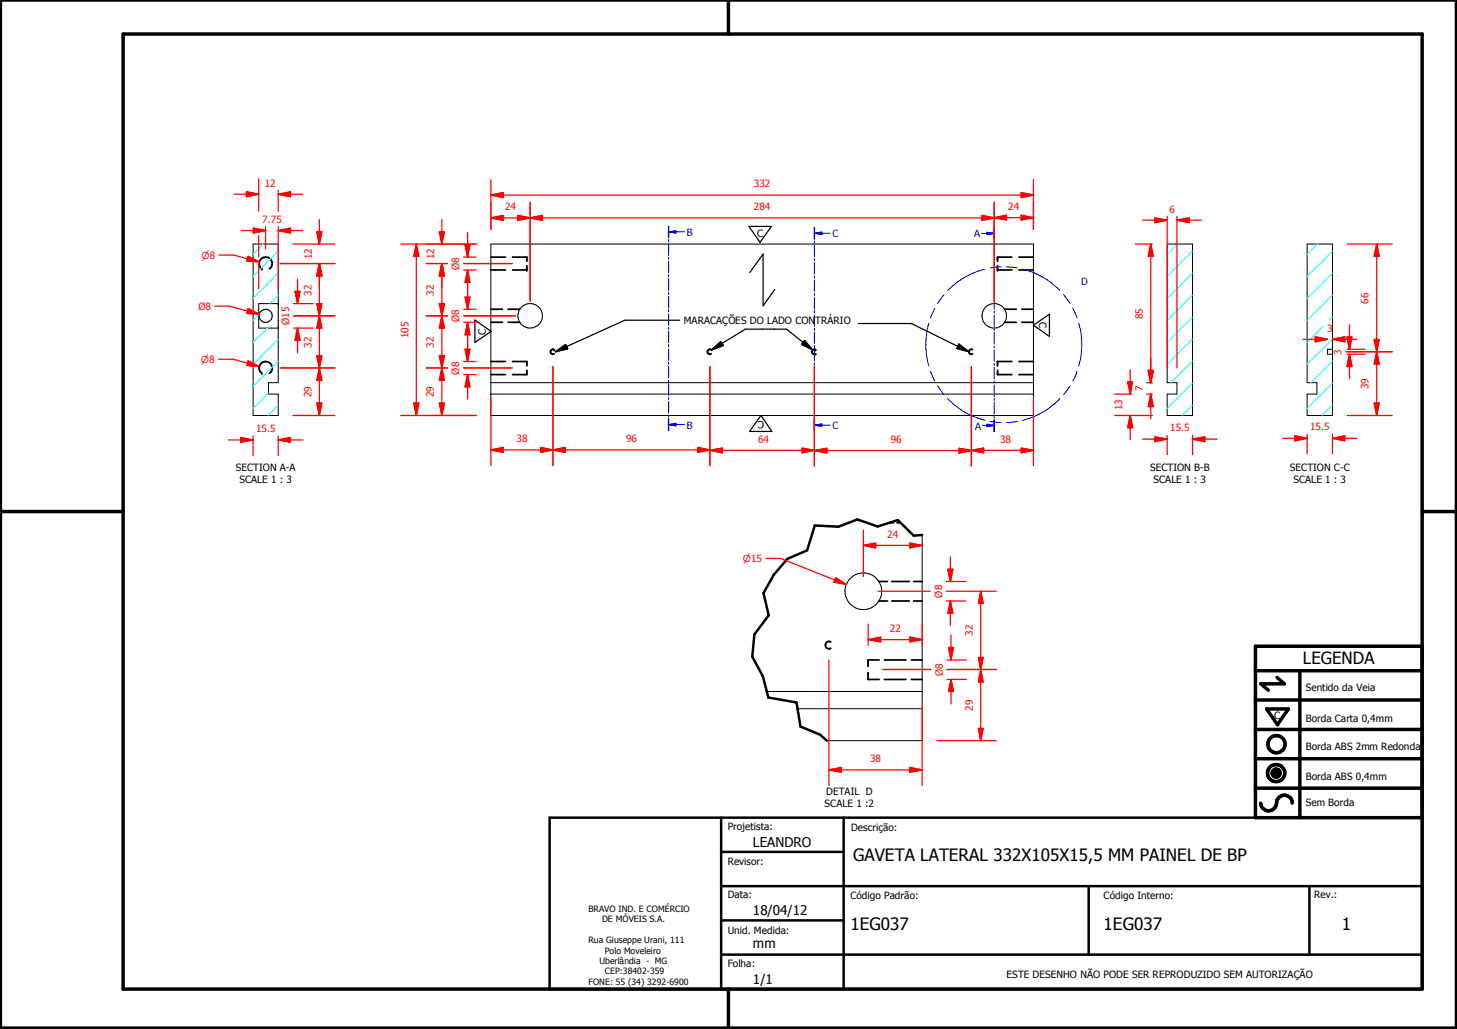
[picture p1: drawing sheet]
<svg xmlns="http://www.w3.org/2000/svg" width="297mm" height="210mm" viewBox="0 0 297 210" stroke-linecap="round" stroke-linejoin="round" font-family="sans-serif">
<g fill="none" stroke="#000" stroke-width=".35">
<path d="M53.4 54.8a1.31 1.31 0 0 1-.2-1.9 1.31 1.31 0 0 1 1.9 0 1.31 1.31 0 0 1-.2 1.9M100.1 52.5h2.9M100.1 55.1h2.9M104.5 52.5h2.9v.8M107.4 54.2v.9h-2.9M203.4 54.2v.9h2.9M206.3 52.5h-2.9v.8M207.7 52.5h3M207.7 55.1h3M53.4 76.2a1.33 1.33 0 0 1-.2-2 1.33 1.33 0 0 1 2 0 1.33 1.33 0 0 1-.3 2M100.1 73.7h2.9M100.1 76.4h2.9"/>
<path d="M100.1 63.1h2.3M100.1 65.7h2.3M103.6 63.1h2.4M103.6 65.7h2.4M104.5 73.7h2.9v.9M107.4 75.5v.9h-2.9M113 71.3a.5 .5 0 0 0-.8 .5 .5 .5 0 0 0 .8 .4M145 71.3l-.4-.1-.4 .4 .2 .5 .2 .2 .4-.1M166.3 71.3l-.4-.1-.3 .4v.5l.3 .2 .4-.1M198.3 71.3a.5 .5 0 0 0-.8 .5 .5 .5 0 0 0 .8 .4M203.4 75.5v.9h2.9M204.8 63.1h2.4"/>
<path d="M204.8 65.7h2.4M206.3 73.7h-2.9v.9M207.7 73.7h3M207.7 76.4h3M208.3 63.1h2.4M208.3 65.7h2.4M179.2 118.6h1.7M181.4 106.6h.8M181.8 118.6h3.6M182.9 106.6h.7M186.3 118.6h1.7M169.4 130.9a.75 .75 0 0 0-1.1 .7 .75 .75 0 0 0 1.1 .6"/>
<path d="M177 137.2v1.4h2.2M179.2 122.6h1.7M179.2 134.6h-2.2v1.3M180.3 134.6h4.4M180.3 138.6h4.4M181.8 122.6h3.6M185.8 134.6h2.2M185.8 138.6h2.2M186.3 122.6h1.7"/>
</g>
<g fill="#000">
<circle cx="53.4" cy="54.8" r=".18"/>
<circle cx="107.4" cy="55.1" r=".18"/>
<circle cx="203.4" cy="55.1" r=".18"/>
<circle cx="53.4" cy="76.2" r=".18"/>
<circle cx="113" cy="71.3" r=".18"/>
<circle cx="166.3" cy="71.3" r=".18"/>
<circle cx="166.3" cy="72.2" r=".18"/>
<circle cx="177" cy="134.6" r=".18"/>
<circle cx="177" cy="137.2" r=".18"/>
</g>
<g fill="none" stroke="#000" stroke-width=".2">
<path d="M51.6 49.8h5.1v28.3h-2v2.3h2v4.4h-5.1zM100.1 49.8h110.6v35h-110.6zM238 49.8h5.1v35h-5.1v-4.4h1.9v-2.3h-1.9zM266.5 49.8h5.1v35h-5.1v-4.4h2v-2.3h-2zM56.7 61.9h.1M56.7 61.9h-4v5h4M100.1 78.1h110.6M271.6 71.2h-1v1.1h1M100.1 80.4h110.6M188 109.1v42h-19.4M156.3 141.1h31.7M162.6 144.6h25.4"/>
<path d="M259.4 157.6l1.6 .1zM259.4 157.7l1.6 .1zM259.4 157.8h1.6zM259.4 157.8l1.5 .1zM259.4 157.9h1.5zM259.4 157.5l1.6 .1zM259.4 157.9l1.5 .1zM259.4 158h1.5zM259.4 158l1.5 .1zM259.4 157.4l1.5 .1zM259.4 157.4h1.5zM259.5 158.1h1.4z"/>
<path d="M259.5 158.1l1.3 .1zM259.5 158.2h1.3zM259.5 157.3l1.4 .1zM259.5 157.2l1.4 .1zM259.5 157.2h1.3zM259.5 158.2l1.2 .1zM259.6 158.3h1.1zM259.6 158.3h1zM259.6 157.1l1.2 .1h-1.3zM259.6 157.1l1.2 .1zM259.7 158.3h.9zM259.7 158.3l.9 .1z"/>
<path d="M259.7 157.1h1zM259.8 158.4h.8zM259.8 158.4l.7 .1zM259.8 157l.8 .1h-.9zM259.8 157l.8 .1zM259.8 157h.8zM259.8 158.5h.7zM259.8 158.5h.6zM259.8 157h.7zM259.9 158.5h.5zM259.9 158.5h.4zM259.9 156.9l.6 .1z"/>
<path d="M259.9 156.9h.5zM260 158.5h.3zM260 156.9h.4zM260 156.9h.3zM260.1 158.5h.2zM260.1 156.9h.2z"/>
<circle cx="54.2" cy="64.4" r="1.34"/>
<circle cx="108.1" cy="64.4" r="2.5"/>
<circle cx="202.7" cy="64.4" r="2.49"/>
<circle cx="176" cy="120.6" r="3.7"/>
</g>
<path d="M188 109.1l-1.7 .2-3.3-3.2-4.1 1.3-4.1-1.4-3.9 1.4-4.8-.2-1.6 5.1-4 1.7-2.7 3.2-2.1 3.8 1 4.5-2.9 3.9-.4 4.5 2.1 4.1 1.1 4.3 5.8 1 .8 4.9 4 1.7 1.4 1.2M112.1 166.8h177.8v35h-177.8zM147 173.8h25M147 166.8v35M172 166.8v35M147 194.7h142.9M147 180.8h142.9M147 187.7h25M222 180.8v13.9M267 180.8v13.9" fill="none" stroke="#000" stroke-width=".51"/>
<g fill="#000">
<path d="M259.4 157.5l1.6 .1zM259.4 157.4l1.5 .1zM259.4 157.4h1.5zM259.5 157.3l1.4 .1zM259.5 157.2l1.4 .1zM259.5 157.2h1.3zM259.6 157.1l1.2 .1h-1.3zM259.6 157.1l1.2 .1zM259.7 157.1h1zM259.8 157l.8 .1h-.9zM259.8 157l.8 .1zM259.8 157h.8z"/>
<path d="M259.8 157h.7zM259.9 156.9l.6 .1zM259.9 156.9h.5zM260 156.9h.4zM260 156.9h.3zM260.1 156.9h.2zM260 158.5h.3zM260.1 158.5h.2zM259.9 158.5h.4zM259.8 158.5h.6zM259.9 158.5h.5zM259.8 158.4l.7 .1z"/>
<path d="M259.8 158.5h.7zM259.7 158.3l.9 .1zM259.8 158.4h.8zM259.6 158.3h1zM259.7 158.3h.9zM259.5 158.2l1.2 .1zM259.6 158.3h1.1zM259.5 158.2h1.3zM259.5 158.1l1.3 .1zM259.4 158l1.5 .1zM259.5 158.1h1.4zM259.4 157.9l1.5 .1z"/>
<path d="M259.4 158h1.5zM259.4 157.8l1.5 .1zM259.4 157.9h1.5zM259.4 157.6l1.6 .1zM259.4 157.7l1.6 .1zM259.4 157.8h1.6z"/>
</g>
<g fill="none" stroke="#000" stroke-width=".71">
<path d="M.1 0h296.8v209.7h-296.8zM25.1 6.9h264.8v194.9h-264.8zM148.5 0v6.9M.1 104.4h25M289.9 104.4h7M255.9 136.8h34M260.3 138.2l1.5 1.3h-4.8l1.6 1.3M265 136.8v30M289.9 131.8h-34v35h34M255.9 154.8h34M255.9 148.8h34M255.9 142.8h34"/>
<path d="M258.2 144.6h4.5l-2.3 3.2zM255.9 160.8h34M257 163.8a1.64 1.64 0 0 0 1.8 1.6 1.64 1.64 0 0 0 1.5-1.9 1.6 1.6 0 0 1 1.7-1.3 1.6 1.6 0 0 1 1.4 1.6M148.5 201.8v7.9"/>
<circle cx="260.2" cy="157.7" r=".81"/>
<circle cx="260.2" cy="157.7" r="1.76"/>
<circle cx="260.2" cy="151.8" r="1.75"/>
</g>
<g fill="none" stroke="#00f" stroke-width=".2">
<path d="M201.2 47.6h1.5M202.7 46.4v2.4M202.7 49.2v.4M202.7 50v2.4M202.7 52.7v.5M202.7 53.6v2.3M202.7 56.3v.4M202.7 57.1v2.4M202.7 59.9v.4M202.7 60.7v2.4M202.7 63.5v.4M202.7 64.3v2.3"/>
<path d="M202.7 67v.4M202.7 67.8v2.4M202.7 70.6v.4M202.7 71.4v2.3M202.7 74.1v.4M202.7 74.9v2.4M202.7 77.7v.4M202.7 78.5v2.4M202.7 81.3v.4M202.7 82.1v2.4M202.7 84.8v.5M202.7 85.6v2.4"/>
</g>
<path d="M202.7 46.4v2.4M202.7 85.6v2.4" fill="none" stroke="#00f" stroke-width=".3"/>
<path d="M201.2 47.4l1.5 .2-1.5 .2z" fill="#00f"/>
<path d="M200.1 47.6h1.1M201.2 47.4l1.5 .2-1.5 .2zM201.2 86.8h1.5" fill="none" stroke="#00f" stroke-width=".2"/>
<path d="M201.2 86.5l1.5 .3-1.5 .2z" fill="#00f"/>
<g fill="none" stroke="#00f" stroke-width=".2">
<path d="M136.3 46.1v2.4M136.3 48.9v.4M136.3 49.7v2.4M136.3 52.5v.4M136.3 53.3v2.4M136.3 56v.5M136.3 56.9v2.3M136.3 59.6v.4M136.3 47.3h1.5M136.3 60.4v2.4M136.3 63.2v.4M136.3 64v2.4"/>
<path d="M136.3 66.8v.4M136.3 67.6v2.3M136.3 70.3v.5M136.3 71.2v2.3M136.3 73.9v.5M136.3 74.7v2.4M136.3 77.5v.4M136.3 78.3v2.4M136.3 81.1v.4M136.3 81.9v2.3M136.3 84.6v.5M136.3 85.5v2.3"/>
<path d="M200.3 86.8h.9M201.2 86.5l1.5 .3-1.5 .2z"/>
</g>
<path d="M53.7 49.8l-2.1 2.1M56.7 55.7l-5.1 5.2M56.7 51.2l-5.1 5.2M52.7 64.2l-1.1 1.2M54.5 66.9l-2.9 2.9M56.7 73.7l-5.1 5.1M56.7 69.2l-5.1 5.1M56.7 60.2l-1.7 1.7M54.7 80.1l-3.1 3.2M56.7 82.6l-2.1 2.2" fill="none" stroke="#0ff" stroke-width=".2"/>
<path d="M136.3 46.1v2.4M136.3 85.4v2.4" fill="none" stroke="#00f" stroke-width=".3"/>
<path d="M136.3 47.3l1.5-.2v.4z" fill="#00f"/>
<path d="M136.3 47.3l1.5-.2v.4zM137.8 47.3h1.7M136.3 86.6h1.5" fill="none" stroke="#00f" stroke-width=".2"/>
<path d="M136.3 86.6l1.5-.2v.5z" fill="#00f"/>
<g fill="none" stroke="#00f" stroke-width=".2">
<path d="M166 46.4v2.4M166 49.1v.5M166 50v2.4M166 52.7v.5M166 53.6v2.3M166 56.3v.4M166 57.1v2.4M166 59.9v.4M166 47.6h1.6M200.8 54.9a15.7 15.7 0 0 0-7.6 4.4M204.1 54.4l-2.2 .3M205.2 54.4l2.2 .3"/>
<path d="M208.5 54.9a15.5 15.5 0 0 1 7.6 4.4M166 60.7v2.3M166 63.4v.4M166 64.2v2.3M166 66.9v.5M166 67.8v2.3M166 70.5v.5M166 71.3v2.4M166 74v.5M166 74.9v2.4M166 77.6v.5M166 78.4v2.4"/>
<path d="M189.4 65.9a14.8 14.8 0 0 0 0 8.8M189.7 75.7l.9 2.1M190.6 62.9l-.9 2M191.2 78.7l1.3 1.8M192.5 60.1l-1.3 1.8M216.8 60.1l1.3 1.8M218.1 78.7l-1.3 1.8M218.7 62.9l.9 2M219.6 75.7l-.9 2.1M219.9 65.9a15.4 15.4 0 0 1 0 8.8M136.3 86.6l1.5-.2v.5zM137.8 86.6h1.7"/>
<path d="M166 81.2v.4M166 82v2.4M166 84.8v.4M166 85.6v2.3M193.2 81.3a15.3 15.3 0 0 0 7.6 4.4M201.9 86l2.2 .2M207.4 86l-2.2 .2M216.1 81.3a15.4 15.4 0 0 1-7.6 4.4"/>
</g>
<path d="M240.1 49.8l-2.1 2.1M243.1 55.7l-5.1 5.2M243.1 51.2l-5.1 5.2M243.1 78.1l-5.1 5.2M243.1 73.7l-4.4 4.4M243.1 69.2l-5.1 5.1M243.1 64.7l-5.1 5.1M243.1 60.2l-5.1 5.2M243.1 82.6l-2.1 2.2" fill="none" stroke="#0ff" stroke-width=".2"/>
<path d="M166 46.4v2.4M166 85.5v2.4" fill="none" stroke="#00f" stroke-width=".3"/>
<path d="M166 47.6l1.6-.3v.5z" fill="#00f"/>
<path d="M166 47.6l1.6-.3v.5zM167.6 47.6h1.6M166 86.7h1.6" fill="none" stroke="#00f" stroke-width=".2"/>
<path d="M166 86.7l1.6-.2v.5z" fill="#00f"/>
<path d="M166 86.7l1.6-.2v.5zM167.6 86.7h1.6" fill="none" stroke="#00f" stroke-width=".2"/>
<path d="M268.6 49.8l-2.1 2.1M271.6 55.7l-5.1 5.2M271.6 51.2l-5.1 5.2M269.8 66.5l-3.3 3.3M271.6 78.1l-5.1 5.2M271.6 73.7l-4.4 4.4M271.6 69.2l-5.1 5.1M271.6 60.2l-5.1 5.2M271.6 64.7l-.5 .6M271.6 82.6l-2.1 2.2" fill="none" stroke="#0ff" stroke-width=".2"/>
<path d="M152.7 46.2h4.6l-2.4 3.2zM152.9 55.6l2.7-3.8v10.6l2.3-3.3M96.8 65.3l3.3 2.3-3.3 2.2zM113.2 71.8l2.1-1.5 .4 .9zM138.6 65.3h-11.2l-14.2 6.5M145.1 71.4l1.8-1.7 .6 .8zM145.1 71.4l6.8-4.3h8.5l5.3 4.3M164 69.5l1.7 1.9-2.3-1.2zM175 66h10.8l11.7 5.8M195.5 70.2l2 1.6-2.4-.7zM210.7 66.3l3.2-2.2v4.5zM155.1 84.8l2.2 3.2h-4.5z" fill="none" stroke="#000" stroke-width=".25"/>
<path d="M113.2 71.8l2.1-1.5 .4 .9zM145.1 71.4l1.8-1.7 .6 .8zM164 69.5l1.7 1.9-2.3-1.2zM195.5 70.2l2 1.6-2.4-.7z" fill="#000"/>
<path d="M100.1 44.4h2.5" fill="none" stroke="#f00" stroke-width=".25"/>
<path d="M100.1 44.4l2.5-.5v1.1z" fill="#f00"/>
<path d="M100.1 44.4l2.5-.5v1.1zM105.6 44.4h2.5" fill="none" stroke="#f00" stroke-width=".25"/>
<path d="M105.6 43.9l2.5 .5-2.5 .6z" fill="#f00"/>
<path d="M100.1 41.3v5.5M102.6 44.4h3M105.6 43.9l2.5 .5-2.5 .6zM108.1 44.4h2.5M108.1 41.3v20.1" fill="none" stroke="#f00" stroke-width=".25"/>
<path d="M108.1 44.4l2.5-.5v1.1z" fill="#f00"/>
<path d="M108.1 44.4l2.5-.5v1.1zM200.2 44.4h2.5" fill="none" stroke="#f00" stroke-width=".25"/>
<path d="M200.2 43.9l2.5 .5-2.5 .6z" fill="#f00"/>
<path d="M108.1 41.3v20.1M110.6 44.4h89.6M200.2 43.9l2.5 .5-2.5 .6zM202.7 41.3v20.1M202.7 44.4h2.5" fill="none" stroke="#f00" stroke-width=".25"/>
<path d="M202.7 44.4l2.5-.5v1z" fill="#f00"/>
<path d="M202.7 44.4l2.5-.5v1zM208.2 44.4h2.5" fill="none" stroke="#f00" stroke-width=".25"/>
<path d="M208.2 43.9l2.5 .5-2.5 .5z" fill="#f00"/>
<path d="M100.1 39.8h2.5M202.7 41.2v20.2M205.2 44.4h3M208.2 43.9l2.5 .5-2.5 .5zM210.7 41.2v5.6" fill="none" stroke="#f00" stroke-width=".25"/>
<path d="M100.1 39.8l2.5-.5v1z" fill="#f00"/>
<path d="M100.1 39.8l2.5-.5v1zM208.2 39.8h2.5" fill="none" stroke="#f00" stroke-width=".25"/>
<path d="M208.2 39.3l2.5 .5-2.5 .5z" fill="#f00"/>
<path d="M100.1 36.6v10.2M102.6 39.8h105.6M208.2 39.3l2.5 .5-2.5 .5zM210.7 36.6v10.2M95.3 50v2.5" fill="none" stroke="#f00" stroke-width=".25"/>
<path d="M94.8 50h1l-.5 2.5z" fill="#f00"/>
<path d="M94.8 50h1l-.5 2.5zM95.3 55.1v2.5" fill="none" stroke="#f00" stroke-width=".25"/>
<path d="M95.3 55.1l.5 2.5h-1z" fill="#f00"/>
<path d="M94.5 55.1h2.6M94.5 52.5h2.6M95.3 55.1l.5 2.5h-1zM95.3 47.5v2.5M95.3 57.6v2.5M95.3 60.6v2.5" fill="none" stroke="#f00" stroke-width=".25"/>
<path d="M94.8 60.6h1l-.5 2.5z" fill="#f00"/>
<path d="M94.8 60.6h1l-.5 2.5zM95.3 65.7v2.6" fill="none" stroke="#f00" stroke-width=".25"/>
<path d="M95.3 65.7l.5 2.6h-1z" fill="#f00"/>
<path d="M95.3 58.1v2.5M94.5 65.7h2.6M94.5 63.1h2.6M95.3 65.7l.5 2.6h-1zM95.3 68.3v2.4M95.3 71.2v2.5" fill="none" stroke="#f00" stroke-width=".25"/>
<path d="M94.8 71.2h1l-.5 2.5z" fill="#f00"/>
<path d="M94.8 71.2h1l-.5 2.5zM95.3 76.4v2.5" fill="none" stroke="#f00" stroke-width=".25"/>
<path d="M95.3 76.4l.5 2.5h-1z" fill="#f00"/>
<path d="M94.5 76.4h2.6M94.5 73.7h2.6M95.3 76.4l.5 2.5h-1zM95.3 68.7v2.5M95.3 78.9v2.5M100.1 91.8h2.5" fill="none" stroke="#f00" stroke-width=".25"/>
<path d="M100.1 91.8l2.5-.5v1z" fill="#f00"/>
<path d="M100.1 91.8l2.5-.5v1zM110.2 91.8h2.5" fill="none" stroke="#f00" stroke-width=".25"/>
<path d="M110.2 91.3l2.5 .5-2.5 .5z" fill="#f00"/>
<path d="M112.7 74.8v20.2M100.1 81.1v13.9M102.6 91.8h7.6M110.2 91.3l2.5 .5-2.5 .5zM112.7 91.8h2.5" fill="none" stroke="#f00" stroke-width=".25"/>
<path d="M112.7 91.8l2.5-.5v1z" fill="#f00"/>
<path d="M112.7 91.8l2.5-.5v1zM142.2 91.8h2.5" fill="none" stroke="#f00" stroke-width=".25"/>
<path d="M142.2 91.3l2.5 .5-2.5 .5z" fill="#f00"/>
<path d="M112.7 74.8v20.2M144.7 74.8v20.2M115.2 91.8h27M142.2 91.3l2.5 .5-2.5 .5zM144.7 91.9h2.5" fill="none" stroke="#f00" stroke-width=".25"/>
<path d="M144.7 91.9l2.5-.5v1z" fill="#f00"/>
<path d="M144.7 91.9l2.5-.5v1zM163.5 91.9h2.5" fill="none" stroke="#f00" stroke-width=".25"/>
<path d="M163.5 91.4l2.5 .5-2.5 .5z" fill="#f00"/>
<path d="M144.7 74.8v20.2M166 74.8v20.2M147.2 91.9h16.3M163.5 91.4l2.5 .5-2.5 .5zM166 91.9h2.6" fill="none" stroke="#f00" stroke-width=".25"/>
<path d="M166 91.9l2.6-.5v1z" fill="#f00"/>
<path d="M166 91.9l2.6-.5v1zM195.5 91.9h2.5" fill="none" stroke="#f00" stroke-width=".25"/>
<path d="M195.5 91.4l2.5 .5-2.5 .5z" fill="#f00"/>
<path d="M166 74.8v20.3M198 74.8v20.3M168.6 91.9h26.9M195.5 91.4l2.5 .5-2.5 .5zM198 91.9h2.5" fill="none" stroke="#f00" stroke-width=".25"/>
<path d="M198 91.9l2.5-.5v1z" fill="#f00"/>
<path d="M198 91.9l2.5-.5v1zM208.2 91.9h2.5" fill="none" stroke="#f00" stroke-width=".25"/>
<path d="M208.2 91.4l2.5 .5-2.5 .5z" fill="#f00"/>
<path d="M90.1 47.3v2.5M198 74.8v20.2M200.5 91.9h7.7M208.2 91.4l2.5 .5-2.5 .5zM210.7 81.1v13.9" fill="none" stroke="#f00" stroke-width=".25"/>
<path d="M89.6 47.3h1l-.5 2.5z" fill="#f00"/>
<path d="M89.6 47.3h1l-.5 2.5zM90.1 53.8v2.5" fill="none" stroke="#f00" stroke-width=".25"/>
<path d="M90.1 53.8l.5 2.5h-1z" fill="#f00"/>
<path d="M86.9 49.8h10.2M86.9 53.8h4.3M90.1 53.8l.5 2.5h-1zM90.1 44.8v2.5M90.1 53.8v5M94.5 53.8h9.9" fill="none" stroke="#f00" stroke-width=".25"/>
<path d="M90.1 53.8l.5 2.5h-1z" fill="#f00"/>
<path d="M90.1 53.8l.5 2.5h-1zM90.1 61.9v2.5" fill="none" stroke="#f00" stroke-width=".25"/>
<path d="M89.6 61.9h1l-.5 2.5z" fill="#f00"/>
<path d="M86.9 53.8h4.3M90.1 56.3v5.6M94.5 53.8h9.9M86.9 64.4h4.3M89.6 61.9h1l-.5 2.5zM90.1 64.4v2.5M94.5 64.4h10.6" fill="none" stroke="#f00" stroke-width=".25"/>
<path d="M90.1 64.4l.5 2.5h-1z" fill="#f00"/>
<path d="M90.1 64.4l.5 2.5h-1zM90.1 72.6v2.5" fill="none" stroke="#f00" stroke-width=".25"/>
<path d="M89.6 72.6h1l-.5 2.5z" fill="#f00"/>
<path d="M86.9 75.1h4.3M86.9 64.4h4.3M89.6 72.6h1l-.5 2.5zM90.1 66.9v5.7M90.1 75.1v2.5M94.5 75.1h9.9M94.5 64.4h10.6" fill="none" stroke="#f00" stroke-width=".25"/>
<path d="M90.1 75.1l.5 2.5h-1z" fill="#f00"/>
<path d="M90.1 75.1l.5 2.5h-1zM90.1 82.2v2.6" fill="none" stroke="#f00" stroke-width=".25"/>
<path d="M89.6 82.2h1l-.5 2.6z" fill="#f00"/>
<path d="M84.9 49.8v2.5M86.9 75.1h4.3M90.1 77.6v4.6M94.5 75.1h9.9M86.9 84.8h10.2M89.6 82.2h1l-.5 2.6z" fill="none" stroke="#f00" stroke-width=".25"/>
<path d="M84.9 49.8l.5 2.5h-1z" fill="#f00"/>
<path d="M84.9 49.8l.5 2.5h-1zM84.9 82.2v2.6" fill="none" stroke="#f00" stroke-width=".25"/>
<path d="M84.4 82.2h1l-.5 2.6z" fill="#f00"/>
<path d="M60.7 59.4v2.5M81.7 49.8h15.4M84.9 52.3v29.9M81.7 84.8h15.4M84.4 82.2h1l-.5 2.6z" fill="none" stroke="#f00" stroke-width=".25"/>
<path d="M60.2 59.4h1l-.5 2.5z" fill="#f00"/>
<path d="M60.2 59.4h1l-.5 2.5zM60.7 66.9v2.5" fill="none" stroke="#f00" stroke-width=".25"/>
<path d="M60.7 66.9l.5 2.5h-1z" fill="#f00"/>
<path d="M60.7 56.9v2.5M50.5 63.5l2.4 .6M59.9 61.9h3.9M59.9 66.9h3.9M60.7 66.9l.5 2.5h-1zM60.7 69.4v2.5" fill="none" stroke="#f00" stroke-width=".25"/>
<path d="M50.6 62.9l2.3 1.2-2.6-.2z" fill="#f00"/>
<path d="M50.5 52.8l2.4 .6M43.8 62.4h3l3.7 1.1M50.6 62.9l2.3 1.2-2.6-.2z" fill="none" stroke="#f00" stroke-width=".25"/>
<path d="M50.6 52.3l2.3 1.1-2.6-.1z" fill="#f00"/>
<path d="M44.6 52h3l2.9 .8M50.6 52.3l2.3 1.1-2.6-.1zM50.5 74.1l2.4 .7" fill="none" stroke="#f00" stroke-width=".25"/>
<path d="M50.6 73.6l2.3 1.2-2.6-.3z" fill="#f00"/>
<path d="M44.5 73.3h3l3 .8M50.6 73.6l2.3 1.2-2.6-.3zM49.1 89.7h2.5" fill="none" stroke="#f00" stroke-width=".25"/>
<path d="M49.1 89.2l2.5 .5-2.5 .5z" fill="#f00"/>
<path d="M49.1 89.2l2.5 .5-2.5 .5zM56.7 89.7h2.5" fill="none" stroke="#f00" stroke-width=".25"/>
<path d="M56.7 89.7l2.5-.5v1z" fill="#f00"/>
<path d="M65.1 47.3v2.5M46.6 89.7h2.5M51.6 88.9v4M56.7 89.7l2.5-.5v1zM56.7 88.9v4M59.2 89.7h2.6" fill="none" stroke="#f00" stroke-width=".25"/>
<path d="M64.6 47.3h1l-.5 2.5z" fill="#f00"/>
<path d="M64.6 47.3h1l-.5 2.5zM65.1 53.8v2.5" fill="none" stroke="#f00" stroke-width=".25"/>
<path d="M65.1 53.8l.5 2.5h-1z" fill="#f00"/>
<path d="M57.1 53.8h11.2M59.7 49.8h8.6M65.1 53.8l.5 2.5h-1zM65.1 44.8v2.5M65.1 53.8v5" fill="none" stroke="#f00" stroke-width=".25"/>
<path d="M65.1 53.8l.5 2.5h-1z" fill="#f00"/>
<path d="M65.1 53.8l.5 2.5h-1zM65.1 61.9v2.5" fill="none" stroke="#f00" stroke-width=".25"/>
<path d="M64.6 61.9h1l-.5 2.5z" fill="#f00"/>
<path d="M57.1 53.8h11.2M65.1 56.3v5.6M59.9 64.4h8.4M64.6 61.9h1l-.5 2.5zM65.1 64.4v2.5" fill="none" stroke="#f00" stroke-width=".25"/>
<path d="M65.1 64.4l.5 2.5h-1z" fill="#f00"/>
<path d="M65.1 64.4l.5 2.5h-1zM65.1 72.6v2.5" fill="none" stroke="#f00" stroke-width=".25"/>
<path d="M64.6 72.6h1l-.5 2.5z" fill="#f00"/>
<path d="M57.1 75.1h11.2M59.9 64.4h8.4M64.6 72.6h1l-.5 2.5zM65.1 66.9v5.7M65.1 75.1v2.5" fill="none" stroke="#f00" stroke-width=".25"/>
<path d="M65.1 75.1l.5 2.5h-1z" fill="#f00"/>
<path d="M65.1 75.1l.5 2.5h-1zM65.1 82.2v2.6" fill="none" stroke="#f00" stroke-width=".25"/>
<path d="M64.6 82.2h1l-.5 2.6z" fill="#f00"/>
<path d="M50.2 39.6h2.5M57.1 75.1h11.2M65.1 77.6v4.6M59.7 84.8h8.6M64.6 82.2h1l-.5 2.6z" fill="none" stroke="#f00" stroke-width=".25"/>
<path d="M50.2 39.1l2.5 .5-2.5 .5z" fill="#f00"/>
<path d="M50.2 39.1l2.5 .5-2.5 .5zM56.7 39.6h2.5" fill="none" stroke="#f00" stroke-width=".25"/>
<path d="M56.7 39.6l2.5-.5v1z" fill="#f00"/>
<path d="M47.7 39.6h2.5M52.7 36.4v6.7M56.7 39.6l2.5-.5v1zM56.7 38.8v4.3M59.2 39.6h2.6M51.6 47h2.5M52.7 48v4.4M52.7 53.5v5.4M56.7 46.2v12.7" fill="none" stroke="#f00" stroke-width=".25"/>
<path d="M51.6 46.5l2.5 .5-2.5 .5z" fill="#f00"/>
<path d="M51.6 46.5l2.5 .5-2.5 .5zM56.7 47h2.5" fill="none" stroke="#f00" stroke-width=".25"/>
<path d="M56.7 47l2.5-.5v1z" fill="#f00"/>
<path d="M49.2 47h2.4M54.1 46.2v4.6M56.7 47l2.5-.5v1zM59.2 47h2.6M234.6 80.4v2.5" fill="none" stroke="#f00" stroke-width=".25"/>
<path d="M234.6 80.4l.5 2.5h-1z" fill="#f00"/>
<path d="M234.6 75.6v2.5M234.6 80.4l.5 2.5h-1z" fill="none" stroke="#f00" stroke-width=".25"/>
<path d="M234.1 75.6h1l-.5 2.5z" fill="#f00"/>
<path d="M234.6 49.8v2.5M234.1 75.6h1l-.5 2.5zM234.6 73.1v2.5M234.6 82.9v2.5" fill="none" stroke="#f00" stroke-width=".25"/>
<path d="M234.6 49.8l.5 2.5h-1z" fill="#f00"/>
<path d="M234.6 49.8l.5 2.5h-1zM234.6 75.6v2.5" fill="none" stroke="#f00" stroke-width=".25"/>
<path d="M234.1 75.6h1l-.5 2.5z" fill="#f00"/>
<path d="M231.4 49.8h3.5M234.6 52.3v23.3M230.4 77.9v2.5M233.8 78.1h1.1M234.1 75.6h1l-.5 2.5z" fill="none" stroke="#f00" stroke-width=".25"/>
<path d="M229.9 77.9h1l-.5 2.5z" fill="#f00"/>
<path d="M229.9 77.9h1l-.5 2.5zM229.9 77.9l.5 2.5M230.4 84.8v2.4" fill="none" stroke="#f00" stroke-width=".25"/>
<path d="M230.4 84.8l.5 2.4h-1z" fill="#f00"/>
<path d="M235.5 44.9h2.5M229.9 77.9h.8M230.4 75.4v2.5M230.7 79l-.3 1.4M227.2 84.8h7.7M227.2 80.4h3.5M230.4 84.8l.5 2.4h-1zM230.4 87.2v2.5M233.8 80.4h1.1" fill="none" stroke="#f00" stroke-width=".25"/>
<path d="M235.5 44.4l2.5 .5-2.5 .5z" fill="#f00"/>
<path d="M235.5 44.4l2.5 .5-2.5 .5zM239.9 44.9h2.5" fill="none" stroke="#f00" stroke-width=".25"/>
<path d="M239.9 44.9l2.5-.5v1z" fill="#f00"/>
<path d="M233 44.9h2.5M238 44.1v31M239.9 44.9l2.5-.5v1zM239.9 44.1v31M242.4 44.9h2.5M235.5 89.6h2.5" fill="none" stroke="#f00" stroke-width=".25"/>
<path d="M235.5 89.1l2.5 .5-2.5 .5z" fill="#f00"/>
<path d="M235.5 89.1l2.5 .5-2.5 .5zM243.1 89.6h2.5" fill="none" stroke="#f00" stroke-width=".25"/>
<path d="M243.1 89.6l2.5-.5v1z" fill="#f00"/>
<path d="M233 89.6h2.5M238 88.8v4M243.1 89.6l2.5-.5v1zM243.1 88.8v4M245.6 89.6h2.5M185.5 157.1h2.5" fill="none" stroke="#f00" stroke-width=".25"/>
<path d="M185.5 156.5l2.5 .6-2.5 .4z" fill="#f00"/>
<path d="M169 157.1h2.5M185.5 156.5l2.5 .6-2.5 .4z" fill="none" stroke="#f00" stroke-width=".25"/>
<path d="M169 157.1l2.5-.6v1z" fill="#f00"/>
<path d="M169 134.6v25.6M177 130.5h2.5M169 157.1l2.5-.6v1zM171.5 157.1h14M188 144.1v16.1" fill="none" stroke="#f00" stroke-width=".25"/>
<path d="M177 130.5l2.5-.5v.9z" fill="#f00"/>
<path d="M177 130.5l2.5-.5v.9zM185.5 130.5h2.5" fill="none" stroke="#f00" stroke-width=".25"/>
<path d="M185.5 130l2.5 .5-2.5 .4z" fill="#f00"/>
<path d="M185.5 111.3h2.5M177 127.3v4.3M179.5 130.5h6M185.5 130l2.5 .5-2.5 .4zM188 127.3v4.3" fill="none" stroke="#f00" stroke-width=".25"/>
<path d="M185.5 110.8l2.5 .5-2.5 .5z" fill="#f00"/>
<path d="M176 111.3h2.5M185.5 110.8l2.5 .5-2.5 .5z" fill="none" stroke="#f00" stroke-width=".25"/>
<path d="M176 111.3l2.5-.5v1z" fill="#f00"/>
<path d="M170.2 118.3l2.3 .9M176 111.3l2.5-.5v1zM176 108.1v9.5M178.5 111.3h7" fill="none" stroke="#f00" stroke-width=".25"/>
<path d="M170.4 117.9l2.1 1.3-2.5-.5z" fill="#f00"/>
<path d="M156.2 113.9h3l11 4.4M170.4 117.9l2.1 1.3-2.5-.5zM193.8 116.1v2.5" fill="none" stroke="#f00" stroke-width=".25"/>
<path d="M193.2 116.1h1.1l-.5 2.5z" fill="#f00"/>
<path d="M193.2 116.1h1.1l-.5 2.5zM193.8 122.6v2.5" fill="none" stroke="#f00" stroke-width=".25"/>
<path d="M193.8 122.6l.5 2.5h-1.1z" fill="#f00"/>
<path d="M193 118.6h3.9M193.8 113.6v2.5M193 122.6h3.9M193.8 122.6l.5 2.5h-1.1zM193.8 125.1v2.5M193.9 132.1v2.5" fill="none" stroke="#f00" stroke-width=".25"/>
<path d="M193.4 132.1h1l-.5 2.5z" fill="#f00"/>
<path d="M193.4 132.1h1l-.5 2.5zM193.9 138.6v2.5" fill="none" stroke="#f00" stroke-width=".25"/>
<path d="M193.9 138.6l.5 2.5h-1z" fill="#f00"/>
<path d="M193.1 134.6h4M193.1 138.6h4M193.9 138.6l.5 2.5h-1zM193.9 129.6v2.5M199.9 120.6v2.5M193.9 141.1v2.5" fill="none" stroke="#f00" stroke-width=".25"/>
<path d="M199.9 120.6l.5 2.5h-.9z" fill="#f00"/>
<path d="M199.9 120.6l.5 2.5h-.9zM199.9 134.1v2.5" fill="none" stroke="#f00" stroke-width=".25"/>
<path d="M199.5 134.1h.9l-.5 2.5z" fill="#f00"/>
<path d="M179 120.6h10.6M180 136.6h9.8M193 120.6h10.1M193.1 136.6h10M199.5 134.1h.9l-.5 2.5zM199.9 123.1v11M199.9 136.6v2.5" fill="none" stroke="#f00" stroke-width=".25"/>
<path d="M199.9 136.6l.5 2.5h-.9z" fill="#f00"/>
<path d="M199.9 136.6l.5 2.5h-.9zM199.9 148.6v2.5" fill="none" stroke="#f00" stroke-width=".25"/>
<path d="M199.5 148.6h.9l-.5 2.5z" fill="#f00"/>
<path d="M275.1 68.7v2.5M180 136.6h9.8M193.1 136.6h10M199.9 139.1v9.5M191 151.1h12.1M199.5 148.6h.9l-.5 2.5z" fill="none" stroke="#f00" stroke-width=".25"/>
<path d="M274.6 68.7h1l-.5 2.5z" fill="#f00"/>
<path d="M274.6 68.7h1l-.5 2.5zM275.1 72.3v2.5" fill="none" stroke="#f00" stroke-width=".25"/>
<path d="M275.1 72.3l.5 2.5h-1z" fill="#f00"/>
<path d="M268.1 69.2h2.5M274.7 71.2h3.6M274.7 72.3h3.6M275.1 72.3l.5 2.5h-1zM275.1 66.3v2.4M275.1 74.8v2.5" fill="none" stroke="#f00" stroke-width=".25"/>
<path d="M268.1 68.7l2.5 .5-2.5 .5z" fill="#f00"/>
<path d="M268.1 68.7l2.5 .5-2.5 .5zM271.6 69.2h2.5" fill="none" stroke="#f00" stroke-width=".25"/>
<path d="M271.6 69.2l2.5-.5v1z" fill="#f00"/>
<path d="M280.7 49.8v2.5M265.6 69.2h2.5M271.6 69.2l2.5-.5v1zM274.1 69.2h2.5" fill="none" stroke="#f00" stroke-width=".25"/>
<path d="M280.7 49.8l.5 2.5h-1z" fill="#f00"/>
<path d="M280.7 49.8l.5 2.5h-1zM280.7 69.3v2.5" fill="none" stroke="#f00" stroke-width=".25"/>
<path d="M280.2 69.3h1l-.5 2.5z" fill="#f00"/>
<path d="M274.7 49.8h9.1M280.7 52.3v17M274.3 71.8h9.5M280.2 69.3h1l-.5 2.5zM280.7 71.8v2.5" fill="none" stroke="#f00" stroke-width=".25"/>
<path d="M280.7 71.8l.5 2.5h-1z" fill="#f00"/>
<path d="M280.7 71.8l.5 2.5h-1zM280.7 82.2v2.6" fill="none" stroke="#f00" stroke-width=".25"/>
<path d="M280.2 82.2h1l-.5 2.6z" fill="#f00"/>
<path d="M274.7 71.8h9.1M280.7 74.3v7.9M264 89.4h2.5M274.7 84.8h9.1M280.2 82.2h1l-.5 2.6z" fill="none" stroke="#f00" stroke-width=".25"/>
<path d="M264 88.9l2.5 .5-2.5 .5z" fill="#f00"/>
<path d="M264 88.9l2.5 .5-2.5 .5zM271.6 89.4h2.5" fill="none" stroke="#f00" stroke-width=".25"/>
<path d="M271.6 89.4l2.5-.5v1z" fill="#f00"/>
<path d="M261.5 89.4h2.5M266.5 88.6v3.9M271.6 89.4l2.5-.5v1zM271.6 88.6v3.9M274.1 89.4h2.5" fill="none" stroke="#f00" stroke-width=".25"/>
<g font-size="3.5">
<text x="173.9" y="175.6">GAVETA LATERAL 332X105X15,5 MM PAINEL DE BP</text>
<text x="173.4" y="189.7">1EG037</text>
<text x="225" y="189.7">1EG037</text>
<text x="273.6" y="189.6">1</text>
</g>
<text font-size="3.4" x="265.6" y="135.4">LEGENDA</text>
<g font-size="2.7">
<text x="153.5" y="172.7">LEANDRO</text>
<text x="153.5" y="186.6">18/04/12</text>
<text x="153.5" y="193.3">mm</text>
<text x="153.5" y="200.7">1/1</text>
</g>
<g font-size="2" fill="#f00">
<text x="54" y="38.1">12</text>
<text x="153.7" y="38.2">332</text>
<text x="53.5" y="45.4">7.75</text>
<text x="103" y="42.9">24</text>
<text x="153.7" y="42.8">284</text>
<text x="205.6" y="42.8">24</text>
<text x="238.4" y="43.3">6</text>
<text x="63.6" y="52.9" transform="rotate(-90 63.6 52.9)">12</text>
<text x="88.5" y="52.9" transform="rotate(-90 88.5 52.9)">12</text>
<text x="93.6" y="55.1" transform="rotate(-90 93.6 55.1)">Ø8</text>
<text x="40.5" y="63.2">Ø8</text>
<text x="63.5" y="60.3" transform="rotate(-90 63.5 60.3)">32</text>
<text x="88.5" y="60.3" transform="rotate(-90 88.5 60.3)">32</text>
<text x="93.6" y="65.7" transform="rotate(-90 93.6 65.7)">Ø8</text>
<text x="233" y="65.1" transform="rotate(-90 233 65.1)">85</text>
<text x="279" y="61.9" transform="rotate(-90 279 61.9)">66</text>
<text x="59" y="66.3" transform="rotate(-90 59 66.3)">Ø15</text>
<text x="63.5" y="70.9" transform="rotate(-90 63.5 70.9)">32</text>
<text x="83.3" y="69" transform="rotate(-90 83.3 69)">105</text>
<text x="88.5" y="70.9" transform="rotate(-90 88.5 70.9)">32</text>
<text x="270.6" y="67.6">3</text>
<text x="93.6" y="76.4" transform="rotate(-90 93.6 76.4)">Ø8</text>
<text x="273.5" y="72.3" transform="rotate(-90 273.5 72.3)">3</text>
<text x="63.5" y="81.1" transform="rotate(-90 63.5 81.1)">29</text>
<text x="88.5" y="81.1" transform="rotate(-90 88.5 81.1)">29</text>
<text x="228.8" y="83.7" transform="rotate(-90 228.8 83.7)">13</text>
<text x="233" y="79.8" transform="rotate(-90 233 79.8)">7</text>
<text x="279" y="79.4" transform="rotate(-90 279 79.4)">39</text>
<text x="52.2" y="88.1">15.5</text>
<text x="238.5" y="88">15.5</text>
<text x="267.1" y="87.8">15.5</text>
<text x="105.3" y="90.2">38</text>
<text x="127.7" y="90.2">96</text>
<text x="154.6" y="90.3">64</text>
<text x="181.6" y="90.3">96</text>
<text x="203.9" y="90.3">38</text>
<text x="180.9" y="109.7">24</text>
<text x="192.1" y="121.9" transform="rotate(-90 192.1 121.9)">Ø8</text>
<text x="181.4" y="128.9">22</text>
<text x="198.3" y="129.7" transform="rotate(-90 198.3 129.7)">32</text>
<text x="192.2" y="137.9" transform="rotate(-90 192.2 137.9)">Ø8</text>
<text x="198.3" y="144.9" transform="rotate(-90 198.3 144.9)">29</text>
<text x="177.4" y="155.4">38</text>
</g>
<g font-size="2" fill="#00f">
<text x="140" y="48.1">B</text>
<text x="169.7" y="48.3">C</text>
<text x="198.6" y="48.3">A</text>
<text x="220.4" y="58.2">D</text>
<text x="140" y="87.5">B</text>
<text x="169.7" y="87.5">C</text>
<text x="198.8" y="87.7">A</text>
</g>
<g font-size="2">
<text x="154.3" y="48.3">C</text>
<text x="211.8" y="65.7" transform="rotate(90 211.8 65.7)">C</text>
<text x="99" y="68.3" transform="rotate(-90 99 68.3)">C</text>
<text x="139.4" y="66.2">MARACAÇÕES DO LADO CONTRÁRIO</text>
<text x="155.8" y="85.9" transform="rotate(180 155.8 85.9)">C</text>
<text x="48.1" y="96.1">SECTION A-A</text>
<text x="48.8" y="98.5">SCALE 1 : 3</text>
<text x="234.5" y="96.1">SECTION B-B</text>
<text x="235.2" y="98.5">SCALE 1 : 3</text>
<text x="263" y="96.1">SECTION C-C</text>
<text x="263.7" y="98.5">SCALE 1 : 3</text>
<text x="266.2" y="141.1">Sentido da Veia</text>
<text x="259.8" y="146.7">C</text>
<text x="266.2" y="147.2">Borda Carta 0,4mm</text>
<text x="266.2" y="153">Borda ABS 2mm Redonda</text>
<text x="266.2" y="159">Borda ABS 0,4mm</text>
<text x="168.1" y="164.6">SCALE 1 :2</text>
<text x="168.4" y="162.2">DETAIL D</text>
<text x="266.2" y="164.3">Sem Borda</text>
<text x="148.4" y="169.3">Projetista:</text>
<text x="173.5" y="169.4">Descrição:</text>
<text x="148.4" y="176.5">Revisor:</text>
<text x="148.4" y="183.1">Data:</text>
<text x="173.4" y="183.3">Código Padrão:</text>
<text x="225" y="183.3">Código Interno:</text>
<text x="267.9" y="183.1">Rev.:</text>
<text x="148.4" y="190.5">Unid. Medida:</text>
<text x="148.4" y="197.2">Folha:</text>
<text x="205.2" y="199.5">ESTE DESENHO NÃO PODE SER REPRODUZIDO SEM AUTORIZAÇÃO</text>
</g>
<g font-size="1.9" fill="#f00">
<text x="41.1" y="52.8">⌀8</text>
<text x="40.9" y="74">⌀8</text>
<text x="151.5" y="114.6">⌀15</text>
</g>
<g font-size="1.8">
<text x="120" y="186">BRAVO IND. E COMÉRCIO</text>
<text x="122.8" y="188.1">DE MÓVEIS S.A.</text>
<text x="120" y="192.4">Rua Giuseppe Urani, 111</text>
<text x="122.2" y="196.6">Uberlândia - MG</text>
<text x="123.3" y="194.5">Polo Moveleiro</text>
<text x="120" y="200.9">FONE: 55 (34) 3292-6900</text>
<text x="123.3" y="198.8">CEP:38402-359</text>
</g>
</svg>
